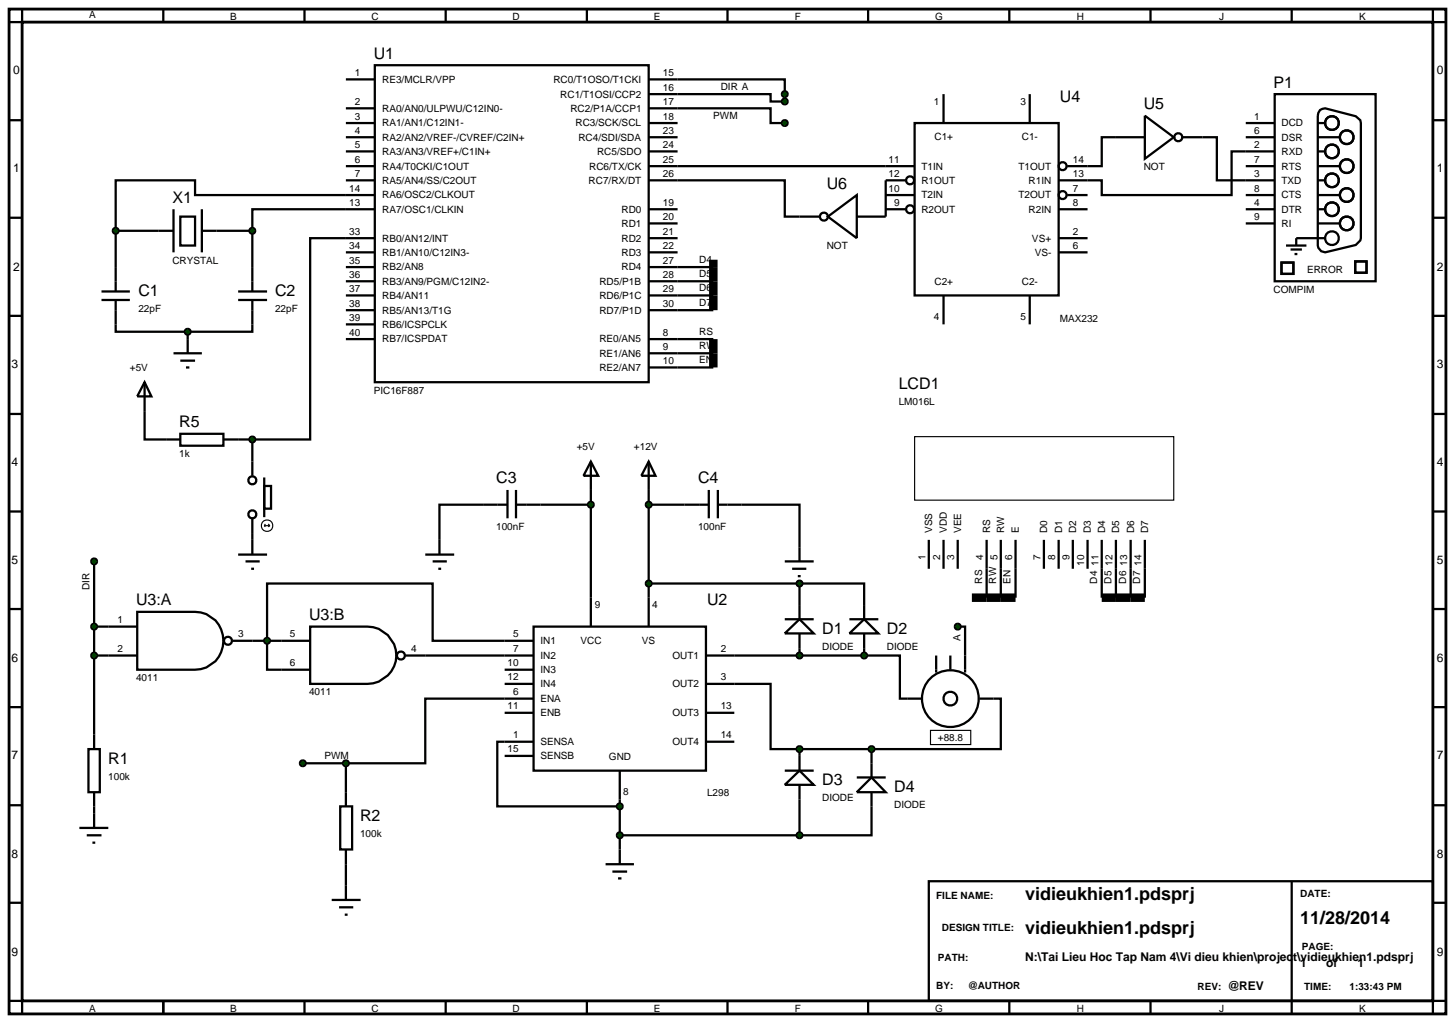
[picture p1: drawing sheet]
<svg xmlns="http://www.w3.org/2000/svg" width="257mm" height="180mm" viewBox="0 0 257 180" stroke-linecap="round" stroke-linejoin="round" font-family="sans-serif">
<path d="M1.6 1.6h253.4v177.2h-253.4zM3.9 3.9h248.8v172.6h-248.8z" fill="none" stroke="#000" stroke-width=".5"/>
<g fill="none" stroke="#000" stroke-width=".4">
<path d="M3.9 1.6v2.3h-2.3M28.8 1.6v2.3M53.7 1.6v2.3M61 14h5.1M61 19.1h5.1M66.1 11.5h48.3v55.9h-48.3zM78.6 1.6v2.3M103.5 1.6v2.3M114.4 14h24v2.6M114.4 19.1h21.5v2.6h2.5M114.4 16.6h21.5v1.3h2.5M128.3 1.6v2.3"/>
<path d="M153.1 1.6v2.3M178 1.6v2.3M202.9 1.6v2.3M227.8 1.6v2.3M252.7 1.6v2.3h2.3M1.6 21.2h2.3M1.6 38.4h2.3M30.6 36.9v7.6M31.8 38.2h2.6v5.1h-2.6zM35.6 36.9v7.6M61 29.3h5.1M61 21.7h5.1"/>
<path d="M61 24.2h5.1M61 31.8h5.1M61 26.7h5.1M66.1 34.4h-31.7v-2.6h-14v8.9M66.1 36.9h-21.6v3.8M114.4 31.8h24v6.4h2.6M114.4 29.3h41.8M114.4 21.7h5.1M114.4 24.2h5.1M114.4 36.9h5.1M114.4 26.7h5.1M114.4 39.4h5.1"/>
<path d="M156.2 31.8v6.4M196.8 24.2h-2.5v5.1h-2.5M212.1 24.2h2.5v7.6h5.1M219.7 26.7h-2.5v7.7h-22.9v-2.6h-2.5M252.7 21.2h2.3M252.7 38.4h2.3M1.6 55.7h2.3M17.9 52.9h5M17.9 51.4h5M20.4 52.9v5.6h12.7M20.4 40.7v10.7M20.4 40.7h10.2"/>
<path d="M33.1 58.5v3.8M35.6 40.7h8.9M42 52.9h5.1M42 51.4h5.1M44.5 52.9v5.6h-11.4M44.5 40.7v10.7M61 59.8h5.1M61 54.7h5.1M61 52.1h5.1M61 49.6h5.1M61 47.1h5.1M61 44.5h5.1"/>
<path d="M61 57.2h5.1M66.1 42h-11.4v35.5h-10.2M114.4 59.8h11.4M114.4 54.7h11.4M114.4 52.1h11.4M114.4 49.6h11.4M114.4 47.1h11.4M114.4 42h5.1M114.4 44.5h5.1M252.7 55.7h2.3M1.6 73h2.3M25.5 72.5v5h3.8"/>
<path d="M30.6 62.3h5M31.8 63.6h2.6M32.8 64.8h.6M42 77.5h2.5M44.5 77.5v3.9M114.4 64.8h11.4M114.4 62.3h11.4M252.7 73h2.3M1.6 90.2h2.3M16.6 99v30.5M44.5 94v1.2M85.2 89h-7.7v6.2"/>
<path d="M95.3 89h8.9M104.2 86.4v24.1M114.4 86.4v24.1M114.4 89h6.3M130.8 89h10.2v7.5M252.7 90.2h2.3M1.6 107.4h2.3M16.6 115.6h2.5M16.6 110.5h2.5M44.5 113h5.1M75 115.6h19.1M89 118.1h5.1"/>
<path d="M94.1 110.5h30.4v25.4h-30.4zM94.1 113h-17.8v-10.1h-29.2v15.2h2.5M114.4 102.9h26.6M124.5 115.6h27.9M141 102.9h11.4v3.8M141 102.9v3.8M141 114.3v1.3M152.4 115.6h6.3v7.6h3.8M152.4 114.3v1.3M165.1 115.6v3M167.6 115.6v2.5M168.9 110.5h1.3v8.1"/>
<path d="M174 100.3v5.1M176.5 100.3v5.1M179.1 100.3v5.1M194.3 100.3v5.1M196.8 100.3v5.1M199.4 100.3v5.1M201.9 100.3v5.1M252.7 107.4h2.3M1.6 124.7h2.3M53.4 134.6h7.6M61 134.6v5.1M89 120.6h5.1"/>
<path d="M89 125.7h5.1M89 133.3h5.1M94.1 130.8h-6.4v11.4h21.6M94.1 123.2h-19.1v11.4h-14M109.3 135.9v13.9M124.5 120.6h11.4v11.5h5.1M124.5 125.7h5M124.5 130.8h5M141 132.1v1.2M141 132.1h12.7M153.7 132.1v2.5M172.7 123.2h3.8v8.9h-22.8"/>
<path d="M252.7 124.7h2.3M1.6 142h2.3M1.6 159.2h2.3M16.6 142.2v1.3M61 152.4v3.8M109.3 147.3h31.7M141 141v6.3M153.7 142.2v5.1h-12.7M163.8 155.4h88.9v21.1h-88.9zM227.8 155.4v23.4M252.7 142h2.3M252.7 159.2h2.3"/>
<path d="M1.6 176.5h2.3v2.3M28.8 176.5v2.3M53.7 176.5v2.3M78.6 176.5v2.3M103.5 176.5v2.3M128.3 176.5v2.3M153.1 176.5v2.3M178 176.5v2.3M202.9 176.5v2.3M255 176.5h-2.3v2.3"/>
<circle cx="167.6" cy="123.2" r="1.21"/>
<circle cx="167.6" cy="123.2" r="5"/>
</g>
<path d="M125.8 45.8v8.9M125.8 59.8v5M171.4 105.4h7.7M194.3 105.4h7.6" fill="none" stroke="#000" stroke-width="1.5" stroke-linecap="butt"/>
<path d="M164.1 128.8h7.1v2.5h-7.1z" fill="none" stroke="#000" stroke-width=".2"/>
<g fill="#004000" stroke="#000" stroke-width=".4">
<path d="M32.7 58.2l.4-.2-.5 .5zM33.1 58l.4 .2 .1 .3zM33.1 59l.5-.5-.1 .3zM32.6 58.5l.5 .5-.3-.1z"/>
<path d="M20 40.4l.4-.2-.5 .5zM20.4 40.2l.4 .2 .1 .3zM20.4 41.2l.5-.5-.1 .3zM19.9 40.7l.5 .5-.3-.1z"/>
<path d="M44.1 40.4l.4-.2-.5 .5zM44.5 40.2l.4 .2 .1 .3zM44.5 41.2l.5-.5-.1 .3zM44 40.7l.5 .5-.3-.1z"/>
</g>
<g fill="#004000">
<path d="M32.6 58.5l.5-.5 .5 .5-.5 .5z"/>
<path d="M19.9 40.7l.5-.5 .5 .5-.5 .5z"/>
<path d="M44 40.7l.5-.5 .5 .5-.5 .5z"/>
</g>
<g fill="none" stroke="#000" stroke-width=".4">
<path d="M19.1 110.5h5.1M19.1 115.6h5.1M24.2 107.9h10.2a5.1 5.1 0 0 1 5 5.1 5.1 5.1 0 0 1-5 5.1h-10.2zM41 113h3.5M49.6 113h5.1M49.6 118.1h5.1M54.7 110.5h10.1a5.1 5.1 0 0 1 5.1 5 5.1 5.1 0 0 1-5.1 5.1h-10.1zM71.5 115.6h3.5"/>
<circle cx="40.2" cy="113" r=".7"/>
<circle cx="70.7" cy="115.6" r=".7"/>
</g>
<g fill="#004000" stroke="#000" stroke-width=".4">
<path d="M46.7 112.7l.4-.2-.5 .5zM47.1 112.5l.4 .2 .1 .3zM47.1 113.5l.5-.5-.2 .4zM46.6 113l.5 .5-.3-.1z"/>
<path d="M16.3 115.2l.3-.1-.5 .5zM16.6 115.1l.3 .1 .2 .4zM16.6 116.1l.5-.5-.2 .4zM16.1 115.6l.5 .5-.3-.1z"/>
</g>
<g fill="#004000">
<path d="M46.6 113l.5-.5 .5 .5-.5 .5z"/>
<path d="M16.6 115.1l.5 .5-.5 .5-.5-.5z"/>
</g>
<path d="M15.6 132.1h2v7.6h-2zM16.6 129.5v2.6M16.6 139.7v2.5M14 146h5.1M15.3 147.3h2.6M16.3 148.6h.5M16.6 143.5v2.5M106.8 152.4h5M108 153.7h2.6M109 154.9h.6M109.3 149.8v2.6" fill="none" stroke="#000" stroke-width=".4"/>
<path d="M108.9 141.9l.4-.2-.5 .5zM109.3 141.7l.4 .2 .1 .3zM109.8 142.2l-.2 .4-.3 .1zM108.8 142.2l.5 .5-.3-.1z" fill="#004000" stroke="#000" stroke-width=".4"/>
<path d="M108.8 142.2l.5-.5 .5 .5-.5 .5z" fill="#004000"/>
<path d="M61 139.7v2.5M58.5 158.7h5.1M59.8 160h2.5M60 142.2h2.1v7.6h-2.1zM61 149.8v2.6M61 156.2v2.5M60.8 161.3h.5" fill="none" stroke="#000" stroke-width=".4"/>
<g fill="#004000" stroke="#000" stroke-width=".4">
<path d="M60.7 134.2l.3-.1-.5 .5zM61 134.1l.3 .1 .2 .4zM61 135.1l.5-.5-.2 .4zM60.5 134.6l.5 .5-.4-.2z"/>
<path d="M53.1 134.2l.3-.1-.5 .5zM53.4 134.1l.4 .2 .1 .3zM53.9 134.6l-.1 .3-.4 .2zM52.9 134.6l.5 .5-.4-.2z"/>
<path d="M16.3 110.1l.3-.1-.5 .5zM16.6 110l.3 .1 .2 .4zM17.1 110.5l-.2 .4-.3 .1zM16.1 110.5l.5 .5-.4-.2z"/>
<path d="M16.2 98.7l.4-.2-.5 .5zM16.6 98.5l.4 .2 .1 .3zM17.1 99l-.2 .4-.3 .1zM16.1 99l.5 .5-.4-.2z"/>
</g>
<g fill="#004000">
<path d="M61 134.1l.5 .5-.5 .5-.5-.5z"/>
<path d="M53.4 134.1l.5 .5-.5 .5-.5-.5z"/>
<path d="M16.6 110l.5 .5-.5 .5-.5-.5z"/>
<path d="M16.1 99l.5-.5 .5 .5-.5 .5z"/>
</g>
<g fill="none" stroke="#000" stroke-width=".4">
<path d="M75 97.8h5.1M76.3 99h2.5M77.5 95.2v2.6M85.2 89h4.3M89.5 86.4v5M91 86.4v5M91 89h4.3M104.2 81.4l1.3 2.5h-2.6zM104.2 81.4v5M114.4 81.4l1.2 2.5h-2.5zM114.4 81.4v5M120.7 89h4.3"/>
<path d="M125 86.4v5M126.6 89h4.2M126.6 86.4v5M138.4 99h5.1M141 96.5v2.5M77.3 100.3h.5M139.7 100.3h2.5M140.7 101.6h.5"/>
</g>
<g fill="#004000" stroke="#000" stroke-width=".4">
<path d="M114 88.7l.4-.2-.5 .5zM114.4 88.5l.3 .1 .2 .4zM114.9 89l-.1 .3-.4 .2zM113.9 89l.5 .5-.4-.2z"/>
<path d="M103.9 88.6l.3-.1-.5 .5zM104.2 88.5l.3 .1 .2 .4zM104.7 89l-.1 .3-.4 .2zM103.7 89l.5 .5-.4-.2z"/>
<path d="M138.1 16.2l.3-.1-.5 .5zM138.4 16.1l.4 .2 .1 .3zM138.4 17.1l.5-.5-.1 .3zM137.9 16.6l.5 .5-.4-.2z"/>
</g>
<g fill="#004000">
<path d="M113.9 89l.5-.5 .5 .5-.5 .5z"/>
<path d="M104.2 88.5l.5 .5-.5 .5-.5-.5z"/>
<path d="M137.9 16.6l.5-.5 .5 .5-.5 .5z"/>
</g>
<g fill="none" stroke="#000" stroke-width=".4">
<path d="M138.4 111.7l2.6-2.5 2.5 2.5zM138.4 109.2h5.1M141 106.7v2.5M141 111.7v2.6M149.8 111.7l2.6-2.5 2.5 2.5zM149.8 109.2h5.1M152.4 106.7v2.5M152.4 111.7v2.6M138.4 138.4l2.6-2.5 2.5 2.5zM138.4 135.9h5.1M141 133.3v2.6M141 138.4v2.6"/>
<path d="M151.1 137.1h5.1M153.7 137.1l2.5 2.6h-5.1zM153.7 134.6v2.5M153.7 139.7v2.5"/>
</g>
<g fill="#004000" stroke="#000" stroke-width=".4">
<path d="M140.7 115.2l.3-.1-.5 .5zM141 115.1l.3 .1 .2 .4zM141.5 115.6l-.2 .4-.3 .1zM140.5 115.6l.5 .5-.3-.1z"/>
<path d="M152.1 115.2l.3-.1-.5 .5zM152.4 115.1l.3 .1 .2 .4zM152.9 115.6l-.2 .4-.3 .1zM151.9 115.6l.5 .5-.3-.1z"/>
<path d="M114.1 102.5l.3-.1-.5 .5zM114.4 102.4l.3 .1 .2 .4zM114.4 103.4l.5-.5-.2 .4zM113.9 102.9l.5 .5-.4-.2z"/>
<path d="M140.7 102.5l.3-.1-.5 .5zM141 102.4l.3 .1 .2 .4zM141.5 102.9l-.2 .4-.3 .1zM140.5 102.9l.5 .5-.3-.1z"/>
<path d="M153.4 131.7l.3-.1-.5 .5zM153.7 131.6l.4 .2 .1 .3zM154.2 132.1l-.2 .4-.3 .1zM153.2 132.1l.5 .5-.3-.1z"/>
<path d="M140.7 131.7l.3-.1-.5 .5zM141 131.6l.4 .2 .1 .3zM141.5 132.1l-.2 .4-.3 .1zM140.5 132.1l.5 .5-.3-.1z"/>
<path d="M108.9 147l.4-.2-.5 .5zM109.3 146.8l.3 .1 .2 .4zM109.8 147.3l-.1 .3-.4 .2zM108.8 147.3l.5 .5-.4-.2z"/>
<path d="M140.7 146.9l.3-.1-.5 .5zM141 146.8l.3 .1 .2 .4zM141.5 147.3l-.1 .3-.4 .2zM140.5 147.3l.5 .5-.4-.2z"/>
<path d="M138.1 21.3l.3-.1-.5 .5zM138.4 21.2l.4 .2 .1 .3zM138.4 22.2l.5-.5-.1 .3zM137.9 21.7l.5 .5-.4-.2z"/>
</g>
<g fill="#004000">
<path d="M141 115.1l.5 .5-.5 .5-.5-.5z"/>
<path d="M152.4 115.1l.5 .5-.5 .5-.5-.5z"/>
<path d="M114.4 102.4l.5 .5-.5 .5-.5-.5z"/>
<path d="M141 102.4l.5 .5-.5 .5-.5-.5z"/>
<path d="M153.7 131.6l.5 .5-.5 .5-.5-.5z"/>
<path d="M141 131.6l.5 .5-.5 .5-.5-.5z"/>
<path d="M108.8 147.3l.5-.5 .5 .5-.5 .5z"/>
<path d="M141 146.8l.5 .5-.5 .5-.5-.5z"/>
<path d="M138.4 21.2l.5 .5-.5 .5-.5-.5z"/>
</g>
<g fill="none" stroke="#000" stroke-width=".4">
<path d="M166.4 16.6v5.1M181.6 16.6v5.1M224.8 16.6h17.8v33h-17.8zM232.8 19.4l.9-.3 5.4 1.4 .8 .7 .1 .5v20.3l-.1 .4-.8 .8-5.4 1.3-.7-.2-.5-.6-.1-.4v-22.9l.1-.5zM141 38.2h3.5M146 38.2l5.1-3.8v7.6zM151.1 38.2h5.1M156.2 29.3h5.1M156.2 31.8h3.5M156.2 34.4h5.1M156.2 36.9h3.5M161.3 21.7h25.4v30.4h-25.4z"/>
<path d="M186.7 31.8h5.1M186.7 36.9h5.1M188.2 29.3h3.6M188.2 34.4h3.6M196.8 24.2h5.1M201.9 20.4l5.1 3.8-5.1 3.8zM208.5 24.2h3.6M219.7 21.7h5.1M219.7 24.2h5.1M219.7 26.7h5.1M219.7 29.3h5.1M219.7 31.8h5.1"/>
<path d="M219.7 34.4h5.1M219.7 36.9h5.1M219.7 39.4h5.1M232.4 21.7h1.3M232.4 24.2h3.8M232.4 26.7h1.3M232.4 29.3h3.8M232.4 31.8h1.3M232.4 34.4h3.8M232.4 36.9h1.3M232.4 39.4h3.8M166.4 52.1v5.1"/>
<path d="M181.6 52.1v5.1M186.7 42h5.1M186.7 44.5h5.1M226 46.3h2.1v2h-2.1zM226.8 43.3h3.6M227.6 44h2M228.3 44.8h.5M233.7 42h-5.1v1.3M239 46.1h2v2h-2zM25.5 67.4l1.2 2.5h-2.5zM25.5 67.4v5.1M29.3 77.5h2.5"/>
<path d="M31.8 76.5h7.6v2.1h-7.6zM39.4 77.5h2.6M42 97.8h5.1M43.3 99h2.5M44.5 81.4v2.5M44.5 91.4v2.6M44.5 95.2v2.6M46.6 85.7h1.2v4h-1.2zM46.6 84.2v7M163.8 95.2v5.1M166.4 95.2v5.1M168.9 95.2v5.1"/>
<path d="M174 95.2v5.1M176.5 95.2v5.1M179.1 95.2v5.1M184.1 95.2v5.1M186.7 95.2v5.1M189.2 95.2v5.1M191.8 95.2v5.1M194.3 95.2v5.1M196.8 95.2v5.1M199.4 95.2v5.1M201.9 95.2v5.1M44.3 100.3h.5"/>
<circle cx="145.3" cy="38.2" r=".7"/>
<circle cx="160.5" cy="36.9" r=".7"/>
<circle cx="160.5" cy="31.8" r=".7"/>
<circle cx="187.4" cy="29.3" r=".7"/>
<circle cx="187.4" cy="34.4" r=".7"/>
<circle cx="207.8" cy="24.2" r=".7"/>
<circle cx="234.9" cy="36.9" r="1.21"/>
<circle cx="234.9" cy="21.7" r="1.21"/>
<circle cx="234.9" cy="31.8" r="1.21"/>
<circle cx="234.9" cy="26.7" r="1.21"/>
<circle cx="237.5" cy="24.2" r="1.21"/>
<circle cx="237.5" cy="34.4" r="1.21"/>
<circle cx="237.5" cy="39.4" r="1.21"/>
<circle cx="237.5" cy="29.3" r="1.21"/>
<circle cx="234.9" cy="42" r="1.21"/>
<circle cx="44.5" cy="90.7" r=".7"/>
<circle cx="44.5" cy="84.7" r=".7"/>
</g>
<g fill="none" stroke="#000" stroke-width=".2">
<path d="M161.3 77h45.7v11.2h-45.7zM46.6 92.7h1M46.6 92.7l.2 .2M46.8 92.4l-.2 .3M47.3 92.4l.3 .3M47.6 92.7l-.3 .2"/>
<circle cx="47.1" cy="92.7" r="1.01"/>
</g>
<g fill="#004000" stroke="#000" stroke-width=".4">
<path d="M168.5 110.2l.4-.2-.5 .5zM168.9 110l.3 .1 .2 .4zM169.4 110.5l-.1 .3-.4 .2zM168.4 110.5l.5 .5-.3-.1z"/>
<path d="M138.1 17.5l.3-.1-.5 .5zM138.4 17.4l.4 .2 .1 .3zM138.4 18.4l.5-.5-.1 .3zM137.9 17.9l.5 .5-.4-.2z"/>
<path d="M44.1 77.2l.4-.2-.5 .5zM44.5 77l.4 .2 .1 .3zM44.5 78l.5-.5-.1 .3zM44 77.5l.5 .5-.3-.1z"/>
</g>
<g fill="#004000">
<path d="M168.4 110.5l.5-.5 .5 .5-.5 .5z"/>
<path d="M138.4 17.4l.5 .5-.5 .5-.5-.5z"/>
<path d="M44 77.5l.5-.5 .5 .5-.5 .5z"/>
</g>
<g font-size="3.2">
<text x="180.8" y="158.8">vidieukhien1.pdsprj</text>
<text x="180.8" y="164.7">vidieukhien1.pdsprj</text>
<text x="229.3" y="162.9">11/28/2014</text>
</g>
<g font-size="2.8">
<text x="65.9" y="10.4">U1</text>
<text x="186.9" y="18">U4</text>
<text x="224.6" y="15.5">P1</text>
<text x="201.7" y="19.3">U5</text>
<text x="30.4" y="35.8">X1</text>
<text x="145.8" y="33.3">U6</text>
<text x="24.4" y="52.2">C1</text>
<text x="48.5" y="52.2">C2</text>
<text x="158.5" y="68.7">LCD1</text>
<text x="31.6" y="75.4">R5</text>
<text x="87.5" y="85.3">C3</text>
<text x="123.1" y="85.3">C4</text>
<text x="24" y="106.8">U3:A</text>
<text x="124.7" y="106.8">U2</text>
<text x="54.5" y="109.4">U3:B</text>
<text x="145" y="111.8">D1</text>
<text x="156.4" y="111.8">D2</text>
<text x="19.1" y="134.7">R1</text>
<text x="145" y="138.5">D3</text>
<text x="157.7" y="139.7">D4</text>
<text x="63.5" y="144.8">R2</text>
</g>
<g font-size="2.1">
<text x="2.3" y="13.1">0</text>
<text x="253.4" y="13.1">0</text>
<text x="2.3" y="30.4">1</text>
<text x="253.4" y="30.4">1</text>
<text x="2.3" y="47.7">2</text>
<text x="253.4" y="47.7">2</text>
<text x="2" y="64.9">3</text>
<text x="253.4" y="64.9">3</text>
<text x="2" y="82.2">4</text>
<text x="253.4" y="82.2">4</text>
<text x="2" y="99.4">5</text>
<text x="253.4" y="99.4">5</text>
<text x="2" y="116.7">6</text>
<text x="253.4" y="116.7">6</text>
<text x="2" y="133.9">7</text>
<text x="253.4" y="133.9">7</text>
<text x="2" y="151.2">8</text>
<text x="253.4" y="151.2">8</text>
<text x="2" y="168.5">9</text>
<text x="180.8" y="169.5">N:\Tai Lieu Hoc Tap Nam 4\Vi dieu khien\project\vidieukhien1.pdsprj</text>
<text x="229.3" y="170.5">1</text>
<text x="233.9" y="170.5">of</text>
<text x="239.4" y="170.5">1</text>
<text x="253.4" y="168.5">9</text>
<text x="216.5" y="174.6">@REV</text>
</g>
<g font-size="1.8">
<text x="15.7" y="3.2">A</text>
<text x="40.6" y="3.5">B</text>
<text x="65.5" y="3.5">C</text>
<text x="90.4" y="3.5">D</text>
<text x="115.3" y="3.5">E</text>
<text x="140.2" y="3.5">F</text>
<text x="164.9" y="3.5">G</text>
<text x="189.9" y="3.5">H</text>
<text x="215" y="3.5">J</text>
<text x="239.7" y="3.5">K</text>
<text x="62.6" y="13.4">1</text>
<text x="67.4" y="14.6">RE3/MCLR/VPP</text>
<text x="97.6" y="14.6">RC0/T1OSO/T1CKI</text>
<text x="98.8" y="17.2">RC1/T1OSI/CCP2</text>
<text x="116.9" y="16">16</text>
<text x="116.9" y="13.4">15</text>
<text x="127.1" y="15.8">DIR A</text>
<text x="62.6" y="21.1">3</text>
<text x="62.6" y="23.6">4</text>
<text x="62.6" y="18.5">2</text>
<text x="67.4" y="22.3">RA1/AN1/C12IN1-</text>
<text x="67.4" y="19.7">RA0/AN0/ULPWU/C12IN0-</text>
<text x="100.6" y="19.7">RC2/P1A/CCP1</text>
<text x="101.5" y="22.3">RC3/SCK/SCL</text>
<text x="116.9" y="23.6">23</text>
<text x="116.9" y="21.1">18</text>
<text x="116.9" y="18.5">17</text>
<text x="125.8" y="20.9">PWM</text>
<text x="164.7" y="18.5">1</text>
<text x="180" y="18.5">3</text>
<text x="221.2" y="23.6">6</text>
<text x="221.2" y="21.1">1</text>
<text x="226" y="22.3">DCD</text>
<text x="62.6" y="28.7">6</text>
<text x="62.6" y="26.1">5</text>
<text x="67.4" y="24.8">RA2/AN2/VREF-/CVREF/C2IN+</text>
<text x="67.4" y="29.9">RA4/T0CKI/C1OUT</text>
<text x="67.4" y="27.3">RA3/AN3/VREF+/C1IN+</text>
<text x="102" y="24.8">RC4/SDI/SDA</text>
<text x="103.9" y="29.9">RC6/TX/CK</text>
<text x="105.3" y="27.3">RC5/SDO</text>
<text x="116.9" y="26.1">24</text>
<text x="116.9" y="28.7">25</text>
<text x="156.7" y="28.7">11</text>
<text x="162.5" y="29.9">T1IN</text>
<text x="164.8" y="24.7">C1+</text>
<text x="179.6" y="29.9">T1OUT</text>
<text x="180.2" y="24.7">C1-</text>
<text x="189.2" y="28.7">14</text>
<text x="201.7" y="30">NOT</text>
<text x="221.2" y="26.1">2</text>
<text x="221.2" y="28.7">7</text>
<text x="226" y="27.3">RXD</text>
<text x="226" y="29.9">RTS</text>
<text x="226" y="24.8">DSR</text>
<text x="61.6" y="33.8">14</text>
<text x="62.6" y="31.2">7</text>
<text x="67.4" y="32.4">RA5/AN4/SS/C2OUT</text>
<text x="67.4" y="35">RA6/OSC2/CLKOUT</text>
<text x="103.8" y="32.4">RC7/RX/DT</text>
<text x="116.9" y="31.2">26</text>
<text x="156.7" y="31.2">12</text>
<text x="156.7" y="33.8">10</text>
<text x="162.5" y="32.4">R1OUT</text>
<text x="162.5" y="35">T2IN</text>
<text x="179.6" y="35">T2OUT</text>
<text x="181.4" y="32.4">R1IN</text>
<text x="189.2" y="31.2">13</text>
<text x="189.2" y="33.8">7</text>
<text x="221.2" y="31.2">3</text>
<text x="221.2" y="33.8">8</text>
<text x="226" y="32.4">TXD</text>
<text x="226" y="35">CTS</text>
<text x="61.6" y="41.4">33</text>
<text x="61.6" y="36.3">13</text>
<text x="67.4" y="37.5">RA7/OSC1/CLKIN</text>
<text x="109.6" y="40">RD1</text>
<text x="109.6" y="37.5">RD0</text>
<text x="116.9" y="41.4">21</text>
<text x="116.9" y="38.8">20</text>
<text x="116.9" y="36.3">19</text>
<text x="157.7" y="36.3">9</text>
<text x="162.5" y="37.5">R2OUT</text>
<text x="181.4" y="37.5">R2IN</text>
<text x="189.2" y="36.3">8</text>
<text x="189.2" y="41.4">2</text>
<text x="221.2" y="36.3">4</text>
<text x="221.2" y="38.8">9</text>
<text x="226" y="37.5">DTR</text>
<text x="226" y="40">RI</text>
<text x="30.4" y="46.5">CRYSTAL</text>
<text x="61.6" y="43.9">34</text>
<text x="61.6" y="46.5">35</text>
<text x="67.4" y="42.6">RB0/AN12/INT</text>
<text x="67.4" y="45.1">RB1/AN10/C12IN3-</text>
<text x="67.4" y="47.7">RB2/AN8</text>
<text x="109.6" y="45.1">RD3</text>
<text x="109.6" y="42.6">RD2</text>
<text x="109.6" y="47.7">RD4</text>
<text x="116.9" y="43.9">22</text>
<text x="116.9" y="46.5">27</text>
<text x="123.3" y="46.3">D4</text>
<text x="145.8" y="44">NOT</text>
<text x="182" y="42.6">VS+</text>
<text x="182.5" y="45.1">VS-</text>
<text x="189.2" y="43.9">6</text>
<text x="61.6" y="51.5">37</text>
<text x="61.6" y="49">36</text>
<text x="67.4" y="52.7">RB4/AN11</text>
<text x="67.4" y="50.2">RB3/AN9/PGM/C12IN2-</text>
<text x="105.7" y="50.2">RD5/P1B</text>
<text x="105.7" y="52.7">RD6/P1C</text>
<text x="116.9" y="49">28</text>
<text x="116.9" y="51.5">29</text>
<text x="123.3" y="53.9">D7</text>
<text x="123.3" y="51.3">D6</text>
<text x="123.3" y="48.8">D5</text>
<text x="164.8" y="50.3">C2+</text>
<text x="180.2" y="50.3">C2-</text>
<text x="224.6" y="51.6">COMPIM</text>
<text x="230.5" y="48.1">ERROR</text>
<text x="24.4" y="55">22pF</text>
<text x="48.5" y="55">22pF</text>
<text x="61.6" y="59.2">40</text>
<text x="61.6" y="56.6">39</text>
<text x="61.6" y="54.1">38</text>
<text x="67.4" y="57.8">RB6/ICSPCLK</text>
<text x="67.4" y="55.3">RB5/AN13/T1G</text>
<text x="105.7" y="55.3">RD7/P1D</text>
<text x="116.9" y="54.1">30</text>
<text x="116.9" y="59.2">8</text>
<text x="123.3" y="59">RS</text>
<text x="164.7" y="56.5">4</text>
<text x="180" y="56.5">5</text>
<text x="186.9" y="56.7">MAX232</text>
<text x="22.9" y="65.4">+5V</text>
<text x="67.4" y="60.4">RB7/ICSPDAT</text>
<text x="105.7" y="65.4">RE2/AN7</text>
<text x="105.7" y="62.9">RE1/AN6</text>
<text x="105.7" y="60.4">RE0/AN5</text>
<text x="116.9" y="64.2">10</text>
<text x="116.9" y="61.7">9</text>
<text x="123.3" y="64">EN</text>
<text x="123.3" y="61.5">RW</text>
<text x="65.9" y="69.4">PIC16F887</text>
<text x="158.5" y="71.5">LM016L</text>
<text x="31.6" y="80.6">1k</text>
<text x="101.7" y="79.4">+5V</text>
<text x="111.8" y="79.4">+12V</text>
<text x="87.5" y="93.4">100nF</text>
<text x="123.1" y="93.4">100nF</text>
<text x="164.4" y="94" transform="rotate(-90 164.4 94)">VSS</text>
<text x="167" y="94" transform="rotate(-90 167 94)">VDD</text>
<text x="169.5" y="94" transform="rotate(-90 169.5 94)">VEE</text>
<text x="174.6" y="94" transform="rotate(-90 174.6 94)">RS</text>
<text x="177.1" y="94" transform="rotate(-90 177.1 94)">RW</text>
<text x="179.7" y="94" transform="rotate(-90 179.7 94)">E</text>
<text x="184.7" y="94" transform="rotate(-90 184.7 94)">D0</text>
<text x="187.3" y="94" transform="rotate(-90 187.3 94)">D1</text>
<text x="189.8" y="94" transform="rotate(-90 189.8 94)">D2</text>
<text x="192.4" y="94" transform="rotate(-90 192.4 94)">D3</text>
<text x="194.9" y="94" transform="rotate(-90 194.9 94)">D4</text>
<text x="197.4" y="94" transform="rotate(-90 197.4 94)">D5</text>
<text x="200" y="94" transform="rotate(-90 200 94)">D6</text>
<text x="202.5" y="94" transform="rotate(-90 202.5 94)">D7</text>
<text x="163.2" y="98.8" transform="rotate(-90 163.2 98.8)">1</text>
<text x="165.8" y="98.8" transform="rotate(-90 165.8 98.8)">2</text>
<text x="168.3" y="98.8" transform="rotate(-90 168.3 98.8)">3</text>
<text x="173.4" y="98.8" transform="rotate(-90 173.4 98.8)">4</text>
<text x="178.5" y="98.8" transform="rotate(-90 178.5 98.8)">6</text>
<text x="183.5" y="98.8" transform="rotate(-90 183.5 98.8)">7</text>
<text x="186.1" y="98.8" transform="rotate(-90 186.1 98.8)">8</text>
<text x="188.6" y="98.8" transform="rotate(-90 188.6 98.8)">9</text>
<text x="191.2" y="99.8" transform="rotate(-90 191.2 99.8)">10</text>
<text x="193.7" y="99.8" transform="rotate(-90 193.7 99.8)">11</text>
<text x="196.2" y="99.8" transform="rotate(-90 196.2 99.8)">12</text>
<text x="198.8" y="99.8" transform="rotate(-90 198.8 99.8)">13</text>
<text x="201.3" y="99.8" transform="rotate(-90 201.3 99.8)">14</text>
<text x="15.8" y="104.1" transform="rotate(-90 15.8 104.1)">DIR</text>
<text x="104.9" y="107.3">9</text>
<text x="115" y="107.3">4</text>
<text x="173.2" y="102.9" transform="rotate(-90 173.2 102.9)">RS</text>
<text x="175.7" y="102.9" transform="rotate(-90 175.7 102.9)">RW 5</text>
<text x="178.2" y="102.9" transform="rotate(-90 178.2 102.9)">EN</text>
<text x="193.5" y="102.9" transform="rotate(-90 193.5 102.9)">D4</text>
<text x="196" y="102.9" transform="rotate(-90 196 102.9)">D5</text>
<text x="198.6" y="102.9" transform="rotate(-90 198.6 102.9)">D6</text>
<text x="201.1" y="102.9" transform="rotate(-90 201.1 102.9)">D7</text>
<text x="20.7" y="109.9">1</text>
<text x="42" y="112.4">3</text>
<text x="51.1" y="112.4">5</text>
<text x="90.5" y="112.4">5</text>
<text x="95.3" y="113.6">IN1</text>
<text x="102.4" y="113.5">VCC</text>
<text x="113.2" y="113.5">VS</text>
<text x="169.4" y="113" transform="rotate(-90 169.4 113)">A</text>
<text x="20.7" y="115">2</text>
<text x="51.1" y="117.5">6</text>
<text x="72.5" y="115">4</text>
<text x="89.5" y="117.5">10</text>
<text x="89.5" y="120">12</text>
<text x="90.5" y="115">7</text>
<text x="95.3" y="116.2">IN2</text>
<text x="95.3" y="118.7">IN3</text>
<text x="118.6" y="116.2">OUT1</text>
<text x="127.1" y="115">2</text>
<text x="127.1" y="120">3</text>
<text x="145" y="114.6">DIODE</text>
<text x="156.4" y="114.6">DIODE</text>
<text x="24" y="120.1">4011</text>
<text x="54.5" y="122.6">4011</text>
<text x="89.5" y="125.1">11</text>
<text x="90.5" y="122.6">6</text>
<text x="95.3" y="123.8">ENA</text>
<text x="95.3" y="121.2">IN4</text>
<text x="118.6" y="121.2">OUT2</text>
<text x="127.1" y="125.1">13</text>
<text x="90.5" y="130.2">1</text>
<text x="95.3" y="126.3">ENB</text>
<text x="95.3" y="131.4">SENSA</text>
<text x="118.6" y="126.3">OUT3</text>
<text x="118.6" y="131.4">OUT4</text>
<text x="127.1" y="130.2">14</text>
<text x="165.4" y="130.6">+88.8</text>
<text x="19.1" y="137.5">100k</text>
<text x="57.2" y="133.8">PWM</text>
<text x="89.5" y="132.7">15</text>
<text x="95.3" y="133.9">SENSB</text>
<text x="107.4" y="134">GND</text>
<text x="109.9" y="140.2">8</text>
<text x="124.7" y="140.4">L298</text>
<text x="145" y="141.3">DIODE</text>
<text x="157.7" y="142.5">DIODE</text>
<text x="63.5" y="147.6">100k</text>
<text x="165.1" y="158.6">FILE NAME:</text>
<text x="229.3" y="158.1">DATE:</text>
<text x="166.1" y="164.2">DESIGN TITLE:</text>
<text x="229.6" y="167.5">PAGE:</text>
<text x="165.4" y="169.5">PATH:</text>
<text x="15.7" y="178.4">A</text>
<text x="40.6" y="178.4">B</text>
<text x="65.5" y="178.4">C</text>
<text x="90.4" y="178.4">D</text>
<text x="115.3" y="178.4">E</text>
<text x="140.2" y="178.4">F</text>
<text x="164.9" y="178.4">G</text>
<text x="165.1" y="174.4">BY:</text>
<text x="170.7" y="174.4">@AUTHOR</text>
<text x="189.9" y="178.4">H</text>
<text x="211.2" y="174.6">REV:</text>
<text x="215" y="178.4">J</text>
<text x="230" y="174.6">TIME:</text>
<text x="238" y="174.6">1:33:43 PM</text>
<text x="239.7" y="178.4">K</text>
</g>
</svg>
